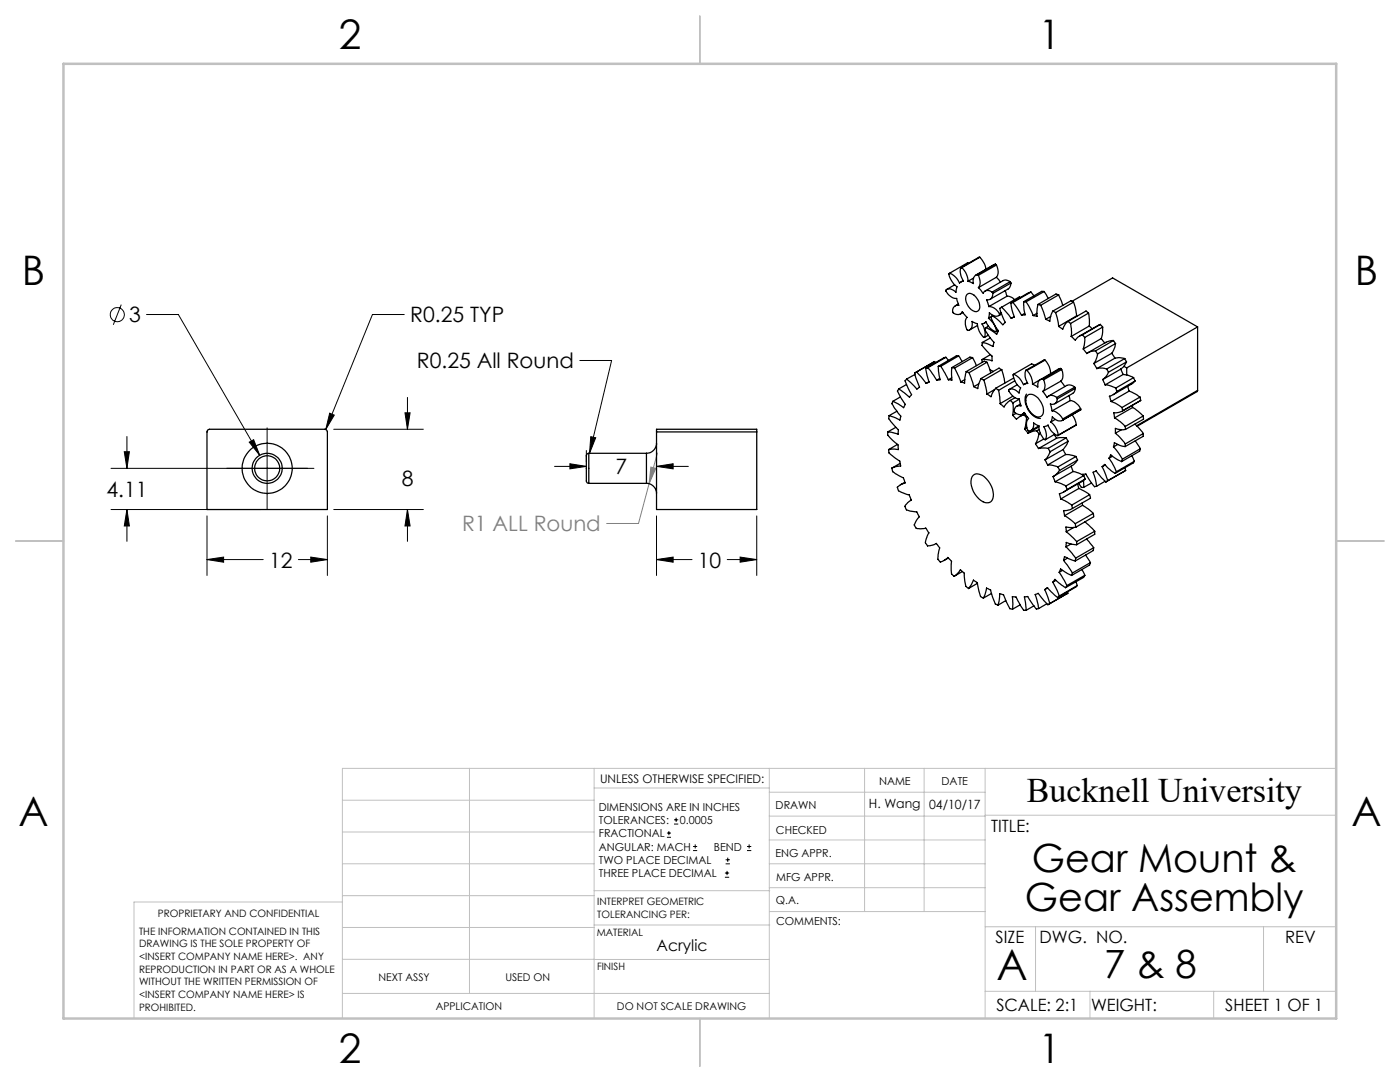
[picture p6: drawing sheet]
<svg xmlns="http://www.w3.org/2000/svg" width="279mm" height="216mm" viewBox="0 0 279 216" stroke-linecap="round" stroke-linejoin="round" font-family="sans-serif">
<g fill="none" stroke="#000" stroke-width=".2">
<path d="M24.2 60.8l-1.6 4M29.2 62.8h6.4l16.2 28M80.7 62.8h-6.4l-9.3 22.9M81.3 79.3v6.4M115.7 71.9h6.4l-4.4 18.6M22.2 93.5h40.5M24.8 90.1h1l-.5 3.4zM25.3 87.1v6.4M49.7 88.2l.9-.5 1.2 3.1zM53.3 85.4v16.1M65.8 82.4l.9 .4-1.7 2.9zM66.6 85.7h17.9"/>
<path d="M80.8 82.4h1l-.5 3.3zM110.7 93.1h6.3M113.7 92.5l3.3 .6-3.3 .5zM117 89.9v2.3M117.9 87.1l1 .2-1.2 3.2zM131 93.1l3.3-.6v1.1zM131 89.9v2.3M131 93.1h6.4M22.2 101.7h29.8M25.3 101.7l.5 3.3h-1zM25.3 101.7v6.3M41.3 111.7l3.3-.5v1z"/>
<path d="M41.3 102.9v11.9M41.3 111.7h11.2M59.5 111.7h5.8M62 111.2l3.3 .5-3.3 .5zM65.3 102.9v11.9M66.6 101.7h17.9M81.3 101.7l.5 3.3h-1zM81.3 101.7v6.3M131 111.7l3.3-.5v1zM131 111.7h7.1M131 102.9v11.9M145.1 111.7h5.9"/>
<path d="M147.7 111.2l3.3 .5-3.3 .5zM151 102.9v11.9M133.1 167.1h.8M133.1 166.2h.8M133.5 165.8v.9M134.5 164.4h.9M134.5 163.6h.9M134.9 163.2v.8M138.3 169.7h.8M138.3 168.9h.8M138.7 168.5v.8M144.7 175h.8"/>
<path d="M144.7 174.2h.8M144.8 172.4h.9M144.8 171.6h.9M145.1 173.8v.8M145.2 171.1v.9M149.1 169.7h.8M149.1 168.9h.8M149.5 168.5v.8"/>
<circle cx="23.4" cy="62.8" r="1.42"/>
</g>
<path d="M129.5 96.5l-2.1 8h-6.3M129.9 93.2l1 .3-1.4 3zM131.2 90.4l-1.7 6.1" fill="none" stroke="#808080" stroke-width=".2"/>
<g fill="none" stroke="#c0c0c0" stroke-width=".2">
<path d="M68.3 159.7h50.3M93.7 153.3v44.9M118.6 153.3v49.9M118.6 157.2h34.9M153.5 153.3v49.9M153.5 158.1h43.1M172.5 153.3v28.6M184.4 153.3v28.6M196.6 153.3v49.9M266.7 153.3h-198.4v49.9M68.3 178.7h50.3M68.3 172.4h50.3"/>
<path d="M68.3 166h50.3M68.3 180h-41.6v23.2M118.6 177.7h35M153.5 167.6h43.1M153.5 162.8h43.1M153.5 172.4h43.1M153.5 177.1h43.1M196.6 162.7h70.1M68.3 198.2h85.2M68.3 191.4l85.2 .1M68.3 185.1h50.3M118.6 184.6h35"/>
<path d="M153.6 181.9h43M196.6 197.8h70.1M196.6 184.9h70.1M206.7 184.9v12.9M217.5 197.8v5.4M242.2 197.8v5.4M252.2 184.9v12.9"/>
</g>
<path d="M139.7 3.2v9.5M3.1 107.9h9.6M266.7 107.9h9.5M139.7 203.2v9.6" fill="none" stroke="#c0c0c0" stroke-width=".25"/>
<path d="M12.7 12.7h254v190.5h-254z" fill="none" stroke="#c0c0c0" stroke-width=".5"/>
<path d="M41.3 111.7l3.3-.5v1zM62 111.2l3.3 .5-3.3 .5zM81.3 101.7l.5 3.3h-1zM80.8 82.4h1l-.5 3.3zM49.7 88.2l2.1 2.6-1.2-3.1zM24.8 90.1h1l-.5 3.4zM25.3 101.7l.5 3.3h-1zM65.8 82.4l-.8 3.3 1.7-2.9zM147.7 111.2l3.3 .5-3.3 .5zM131 111.7l3.3-.5v1zM131 93.1l3.3-.6v1.1zM113.7 92.5l3.3 .6-3.3 .5zM117.9 87.1l-.2 3.4 1.2-3.2z" fill="#000"/>
<path d="M129.9 93.2l1 .3-1.4 3z" fill="#808080"/>
<g fill="none" stroke="#000" stroke-width=".25">
<path d="M189.5 54.5l-.1 .1a2.09 2.09 0 0 0 .8 1.8l.8 .8-.2 1.1a1.37 1.37 0 0 0-2-.4v.1a2.47 2.47 0 0 0 2.1 1.5l.4 1.4a1.04 1.04 0 0 0-1 .4 1.04 1.04 0 0 0-.1 1.1 1.17 1.17 0 0 0 1.9-.2l.9 1.1a2.1 2.1 0 0 0 .2 2.6 1.3 1.3 0 0 0 .8-1.8l1.1 .5a3.3 3.3 0 0 0 1.3 2.7h.1M190.5 56.8l-1.6 .9M191.8 53.4a3.3 3.3 0 0 0 .5 2.7l-.8 .4a3.3 3.3 0 0 0-2-2M191.8 53.4h.1M191.9 53.4a3.7 3.7 0 0 1 1.3 2.7M192.2 56l-.4 .3M192.9 58.8a1.19 1.19 0 0 1 1.8 .4 2.46 2.46 0 0 1 .6 2.7 1.19 1.19 0 0 1-1.8-.4l-.5-.8a1.94 1.94 0 0 1-.1-1.9zM193.3 52.5h-.2l-3.6 2M194.3 55.5l-1.1 .6M195.1 54.8a1.32 1.32 0 0 0-.8 1.8l-1.1-.5M195.1 54.8l.2 .1M195.3 57.4l.9 1.1a1.11 1.11 0 0 1 1.8-.2"/>
<path d="M195.3 54.9a2.28 2.28 0 0 1 0 2.5M195.5 51.3a4.2 4.2 0 0 1 1.3 2.4M195.5 51.3l-3.7 2.1M195.5 51.3l-3.6 2.1M198 58.3l.2 .2M198.2 58.5a1.05 1.05 0 0 1-1.3 1.3l.4 1.4M198.6 52.7l.3 .2M198.6 52.7l-3.9 2.2M198.6 52.7l-3.5 2.1M198.9 52.9a2.23 2.23 0 0 1 0 2.4M198.9 55.3l.8 1M198.9 55.3l-3.6 2.1"/>
<path d="M198.9 52.9l-3.6 2M200.6 58l.3 1.1M200.9 59.1l.9 .2 .7 .5M200.9 59.1l-3.6 2.1M201.6 56.2l.2 .3M201.6 56.2l-.8-.3-.5 .1-3.7 2.1M201.6 56.2l-3.6 2.1M201.8 56.5l-.3 .8-.3 .3-3.6 2.1M201.8 56.5l-3.6 2M203.6 59.4l-.2-.2-3.5 2.1M205.7 58.3l.6 .7M205.7 58.3l-.4 .1-3.6 2.1"/>
<path d="M205.7 58.3l-3.6 2.1M208.4 58.2l.8 1.3M208.4 58.2l-.5-.1-3.6 2.1M208.4 58.2l-3.6 2M211.3 58.8l.8 2.1M211.3 58.8l-.6-.1-3.5 2M211.3 58.8l-3.6 2.1M179.4 77.6l-.3 .4 1.1 2a.72 .72 0 0 1 .2 1.2l-.1 .2-1-.8-1.1-.5M179.7 79.2l-1.5 .9M180.9 76.7l-1.5 .9M180.9 75.6l-.3 .4 1.3 2.7-.1 .2-.3 .4-2.1-1.7M180.9 75.6l2.1 2 .2-.1 .3-.2-1-2.9 .4-.2 1.9 2.3"/>
<path d="M182.6 74.7l-1.7 .9M184.7 73.5l.7 2.7-.6 .3M185.2 73.4l-.5 .1M185.2 73.4l1.7 2.5M185.4 76.2l-.6 .3M186.5 72.1l-.2 .2M186.5 72.1l-3.8 2.3M186.5 72.1l.2 .3M187.3 73.1l.3 2.7-.7 .1M187.3 73.1h.4M187.5 75.5l-.6 .4M187.7 73.1l1.6 2.7"/>
<path d="M188.8 71.3l.5 .6M188.8 71.3l-.5 .1-3.6 2.1M188.8 71.3l-3.6 2.1M189.9 75.4l-.6 .4M190 73.3v2.5h-.7M190 73.3l.5 .1M190.5 73.4l1.2 2.8M191.2 60.7l-.6 .3M191.3 71l.7 1.1M191.3 71h-.4l-3.6 2.1M191.3 71l-3.6 2.1M192.2 62.4l-.5 .3"/>
<path d="M192.5 75.7l-.8 .5M192.8 74.2l-.3 2.2-.8-.2M192.8 74.2l.6 .2M193.4 74.4l.9 2.8M194.1 71.4l.8 1.6M194.1 71.4l-.5-.1-3.6 2M194.1 71.4l-3.6 2M195.1 64.9l-1.6 .9M195.3 76.6l-1 .6M195.8 75.5l-.4 1-.3 1-.8-.3M195.8 75.5l.5 .3M196 71.8v.5"/>
<path d="M196 68.3v.4a2.91 2.91 0 0 0 1.2 1.6l.2 .3a1.11 1.11 0 0 1 .6 1.3v.1l-1.3-.3-.7 .1M196.3 75.8l.7 2.8M196.7 65.4l-.1 .5 1.8 2.4-.2 .8-1.1-.5-1.1-.3M196.8 64.2a3.1 3.1 0 0 0 2 2M196.8 64.2l-.8 .4a3.1 3.1 0 0 1 .5 2.7M196.8 64.3l-.3 .2M197 72.3l.7 2.1M197 72.3l-.6-.2-3.6 2.1M197 72.3l-3.6 2.1M197.2 66.9l-.7 .4M197.3 63.5a4.3 4.3 0 0 1 1.6 2.5M197.3 65.1l-.6 .3"/>
<path d="M197.3 61.2a2.49 2.49 0 0 1 2.2 1.4M197.5 73.7l.7 .5M197.6 67.5l-1.6 .8M197.7 70.8l-1.7 1M197.9 63.1l-.6 .4M198 63l-.2 .4 1 2a.72 .72 0 0 1 .2 1.1l-.1 .2-2.2-1.3M198.2 62.9l-.2 .1M198.5 77.7l-1.5 .9M198.7 77.5l-.7 1-.2 .7-.8-.6M198.7 77.5l.6 .4M198.9 66l-.1 .2M199.1 65.9l-.2 .1"/>
<path d="M199.2 65.9l-.4 .3M199.3 77.9l.3 2.6M199.5 62.6v.2M199.5 62.8a1.46 1.46 0 0 1-2.1-.4l-.1 1.1M199.8 62.4l-.3 .2M199.8 62.6l-.3 .2M199.9 61.3l-.4 .2 .1 .4 1 2.4-.3 .4-.2 .1-1-1-1.1-.8M199.9 61.3l1.9 2.2M199.9 62.7l-.6 .3M199.9 73.8l.7 2.6M199.9 73.8l-.5-.4-3.6 2.1M199.9 73.8l-3.6 2"/>
<path d="M201.6 79.9l-.8 .7-.4 .6-.8-.7M201.6 79.9l.5 .5M201.7 60.5l.7 2.8-.6 .2M202.1 60.4l-.4 .1M202.1 60.4l1.8 2.5M202.1 79.1l-2.5 1.4M202.3 74.7l-.1 .1a3.8 3.8 0 0 0 1.5 2.6l-.3 1a1.61 1.61 0 0 0-2.1-.6v.1a2.87 2.87 0 0 0 2.1 1.7l.4 1.4a.96 .96 0 0 0-1.1 .2 .96 .96 0 0 0-.2 1.1 1.24 1.24 0 0 0 1.9 0l.9 1.2a1.84 1.84 0 0 0 0 2.5 1.21 1.21 0 0 0 1-1.6l1 .6M202.3 75.4l-3.6 2.1M202.4 63.2l-.6 .3M202.5 76l-3.2 1.9M202.6 79.4l-1 .5M203 76.8l-1.6 .9"/>
<path d="M203.4 79.7l-1.3 .7M204.3 60.2v1.3l.3 1.3-.7 .1M204.3 60.2h.5M204.5 62.5l-.6 .4M204.8 73.9a2.8 2.8 0 0 0 .3 2.6l-.8 .2a4.6 4.6 0 0 0-2-2M204.8 73.9h.2M204.8 60.2l1.4 2.8M204.9 78.6a3.7 3.7 0 0 0 2.7 4.9M205 73.9a3.9 3.9 0 0 1 1.1 2.8M205 76.3l-.7 .4M205.1 78.9a2.05 2.05 0 0 1 2.7 1.4 2.26 2.26 0 0 1 0 2.8 1.75 1.75 0 0 1-2.1-.8 2.81 2.81 0 0 1-.6-3.4zM206.5 72.9l-.6-.3-3.6 2.1"/>
<path d="M206.9 62.5l-.7 .5M207.2 60.7l-.2 .9v1.5l-.8-.1M207.2 60.7l.5 .2M207.5 75.8l-1.4 .9M207.7 60.9l1 2.8M208.1 75.6a1.21 1.21 0 0 0-1 1.6l-1-.5M208.1 75.6l.2 .2M208.1 78.1l.9 1.2a1.23 1.23 0 0 1 1.9 0M208.3 75.8a2.05 2.05 0 0 1-.2 2.3M208.6 71.9a3.7 3.7 0 0 1 1.1 2.7M208.6 71.9l-.2-.1-3.6 2.1M208.6 71.9l-3.6 2"/>
<path d="M209.7 63.1l-1 .6M210.1 62.1l-.3 .6-.3 1.4-.8-.4M210.1 62.1l.6 .3M210.7 62.4l.6 2.7M210.9 79.3l.1 .3M211 79.6a1 1 0 0 1-1.4 1l.4 1.4M211.7 73.5l.2 .2M211.7 73.5l-.5 .2-3.6 2M211.7 76.1l.8 1.1M211.7 76.1l-3.6 2M211.7 73.5l-3.6 2.1M211.9 73.7a2.08 2.08 0 0 1-.2 2.4"/>
<path d="M211.9 73.7l-3.6 2.1M213.1 64.1l-.4 .5-.6 1.1-.8-.6M213.1 64.1l.5 .5M213.3 78.9l.3 1M213.6 79.9a2.74 2.74 0 0 1 2.1 1.6M213.6 79.9l-3.6 2.1M213.6 64.6l.2 .9v1.6M214 60.1l8-4.6 17 9.7M214.2 60.3l.4 1 .2 1.7M214.2 60.3l-.5-.3-3.6 2.1M214.2 60.3l-3.5 2.1M214.5 77.3l.1 .2"/>
<path d="M214.5 77.3l-.9-.5-.7 .1-3.6 2.1M214.5 77.3l-3.6 2M214.6 77.5l-.1 .6-.4 .4-3.6 2.1M214.6 77.5l-3.6 2.1M214.8 63l-3.5 2.1M214.8 63l.1 .1M216 66.8a2.29 2.29 0 0 0-1.4 1.1l-.8-.8M216 66.8l.5 .5M216.2 69.6l.7 1a2.53 2.53 0 0 1 1.7-.6M216.5 67.3l-.1 1.3-.2 1M217.2 62.5l.2 1.3v1.3M217.2 62.5l-.5-.4-3.6 2"/>
<path d="M217.2 62.5l-3.6 2.1M217.4 65.1l.6 .5M217.4 65.1l-3.6 2M218.3 72.5l.6 1.1M218.6 70l.4 .6M218.9 73.6l1.2-.2 .8 .2M219 70.6l-.3 1.3-.4 .6M219.6 64.7l.5 .6M219.6 64.7l-4.1 2.3M219.6 64.7l-3.6 2.1M219.8 67.6l.7 .9M219.8 67.6l-3.6 2"/>
<path d="M220.1 75.7l.5 1.1M220.1 65.3l-.1 1.2-.2 1.1M220.1 65.3l-3.6 2M220.6 76.8l1 .2 1.1 .4M220.9 73.6l.3 .7M221.2 74.3l-.3 .6-.8 .8M221.9 70.5l.6 1M221.9 70.5l-3.6 2M222.2 67.9l.4 .6M222.2 67.9l-1.3 .3-3.8 2.2M222.2 67.9l-3.6 2.1M222.5 71.5l.9-.1 1.1 .1"/>
<path d="M222.5 71.5l-3.6 2.1M222.6 68.5l-.1 .9-.6 1.1M222.6 68.5l-3.6 2.1M222.7 77.4l.2 .7M222.9 78.1a2.72 2.72 0 0 1-1.5 1l.4 1M223.7 73.7l.5 1M223.7 73.7l-3.6 2M224.2 74.7l1 .2 1 .5M224.2 74.7l-3.6 2.1M224.3 73.1l.6 .3M224.5 71.5l.3 .7M224.5 71.5l-3.6 2.1"/>
<path d="M224.8 72.2l-.6 1-.5 .5M224.8 72.2l-3.6 2.1M224.9 73.4v1.4M225 77.1l.4 .9M225.4 78l2.1 1.2M225.4 78l-3.6 2.1M226.2 75.4l.3 .6M226.2 75.4l-3.5 2M226.5 76l-.5 .5-3.8 2.2M226.5 76l-3.6 2.1M227.5 79.2l.1 .7M227.5 79.2l-3.6 2.1"/>
<path d="M227.6 79.9l-3.6 2.1M239 77.9l-.1 .2-12 7M239 65.2l-14.1 8.2M239 65.2v12.7M239 77.9l-12.2 7M41.5 85.8l.3-.1h23a.54 .54 0 0 1 .5 .5v15.5h-24v-15.5zM117.5 90.5h-.3a3.9 3.9 0 0 0-.2 2.4v3.2l.2 .3h.3M117.5 90.5v5.9M117.5 90.5h11.5M117.5 96.4h11.5M129 96.4a2.05 2.05 0 0 1 2 2.1M129 90.5v5.9"/>
<path d="M131 88.4a2.05 2.05 0 0 1-2 2.1M131 86.2v-.5h20v.5M131 86.2v15.5h20v-15.5M131 86.2h20M177.2 86.2v.4a3.3 3.3 0 0 0 1.5 1.7 1.17 1.17 0 0 1 .6 1.3v.1l-.8-.1-1.2 .1M177.3 89.7l.1 .2a1.18 1.18 0 0 0 .8 1.2l.8 .6a1.39 1.39 0 0 1 .7 1.2v.1l-.9 .1-.8 .3M177.4 82.9l-.1 .6 1.5 1.8a1.27 1.27 0 0 1 .4 1.3l-2-.4M178 93.4l.2 .7 1.3 .9a1.52 1.52 0 0 1 1.1 1.4l-1 .4a.65 .65 0 0 0-.3 1l1.4 .7a1.02 1.02 0 0 1 1.1 1l.1 .3M178.2 80.1l-.2 .5 1.3 1.9a.9 .9 0 0 1 .3 1.2l-2.2-.8M178.8 85.3l-1.6 .9M179 82.1l-1.6 .8M179.1 88.7l-1.8 1"/>
<path d="M179.6 92.5l-1.6 .9M180.6 96.2l-.9 .5M181.9 99.8l-.4 .2a1.5 1.5 0 0 0-.8 1.2 1.11 1.11 0 0 0 1.3 .8l.2 .1a.8 .8 0 0 1 1.1 .7l.2 .3-.5 .5a1.38 1.38 0 0 0-.4 1.4 .8 .8 0 0 0 1 .5h.5a.78 .78 0 0 1 1.1 .6l.2 .2-.3 .5a2.57 2.57 0 0 0-.3 1.6 .77 .77 0 0 0 1.2 .4l.9-.4M181.9 99.8h-.1M194.2 94.9a1.92 1.92 0 0 1 2.7 .7 4 4 0 0 1 1 4.3 1.72 1.72 0 0 1-2.6-.4 4.4 4.4 0 0 1-1.3-4.4zM202.1 80.4v2.5M202.8 82.5l-.7 .4M203.7 80.6l-.8 .5M204.4 82.8l-1 .4a.51 .51 0 0 1-.5 .4 .51 .51 0 0 1-.5-.5l-.3-.2M204.4 82.8l.5 .5M204.5 82.4l-.4 .2M204.5 85.6l.3 .3a.59 .59 0 0 0 .4 .5 .59 .59 0 0 0 .6-.2l1.1-.2"/>
<path d="M204.5 82.5l-.9 .6M204.6 82.6l-.2 .2M204.9 83.3l-.4 2.3M204.9 85.3l-.4 .3M205 83.2l-.1 .1M206.7 88.5l.6 1M206.9 86l.5 .6M207.3 85a3.4 3.4 0 0 0 1.3 2.7M207.3 85l-1.5 .9M207.3 85.2l-2.1 1.2M207.4 86.6l-.7 1.9M207.4 85.7l-.5 .3"/>
<path d="M207.6 86.4l-.2 .2M208.3 87.6l-1.6 .9M208.6 91.8l.5 1M209.1 92.8l1 .1 1 .3M209.2 84.8a3.3 3.3 0 0 0 1.9 2.1M209.2 84.8l-.9 .3a2.74 2.74 0 0 1 .3 2.6M209.2 84.8l-.1 .1M209.2 89.5h-1.9M209.2 89.5l.4 .6M209.6 90.1l-.3 .7-.7 1M209.7 84.2a4.1 4.1 0 0 1 1.5 2.6M210 82a3 3 0 0 1 2.1 1.6"/>
<path d="M210.4 86.7l.5 .8M210.5 86.6l-1.9 1.1M210.6 96.1l2.1 .9M210.6 83.7l-.9 .5M210.9 87.5l-3.6 2M211.1 93.2l.4 .7M211.2 86.8l-.1 .1M211.5 93.9l-.8 .8a.58 .58 0 0 0-.5 .4 .58 .58 0 0 0 .2 .6l.2 .4M211.7 99.6l2.2 1.2M212.1 83.6v.2M212.1 83.8a1.6 1.6 0 0 1-2.1-.6l-.3 1M212.2 89.7l.5 1"/>
<path d="M212.2 89.7l-3.6 2.1M212.7 90.7h.7l1.3 .4M212.7 90.7l-3.6 2.1M212.7 97l.3 .7M212.8 87.4l.3 .7M212.8 87.4l-1.3-.1-.6 .2M212.8 87.4l-3.6 2.1M213 97.7l-.8 .5-.8 .3 .3 1.1M213.1 88.1l-.2 .7-.7 .9M213.1 88.1l-3.5 2M213.7 93l.5 1.1M214 82.8l.5 .8 .3 1.1"/>
<path d="M214.2 94.1l1 .3 1.1 .5M214.2 94.1l-3.6 2M214.7 91.1l.4 .7M214.7 91.1l-3.6 2.1M214.8 84.7l-3.7 2.2M214.8 84.7l-3.6 2.1M215.1 91.8l-1 1-3.9 2.3M215.1 96.6l.2 .9M215.1 91.8l-3.6 2.1M215.3 96.4l.5 .9h.5M215.3 97.5l2.2 1.2M215.3 97.5l-3.6 2.1"/>
<path d="M215.7 81.5v.3M215.7 81.5l-3.6 2.1M215.7 81.8l-3.7 2.1M215.7 81.8l-3.6 2M216 94.7l.7-.1 .6 1a2.61 2.61 0 0 0 1.3 1.5l.3-.1M216.2 95.9l.1 1.4M216.3 94.9l.2 .7M216.3 94.9l-3.6 2.1M216.5 95.6l-4.2 2.5M216.5 95.6l-3.5 2.1M217.5 98.7l.1 .7-3.6 2.1M217.5 98.7l-3.6 2.1"/>
<path d="M217.8 96.4l-1.5 .9M220 93.1l.5-.4 1.2 1.2 .8 .6M220 93.1l1.1 2.8M220.6 92.8l-.6 .3M220.6 96l-1.7 1M220.7 96.2l-1.9-2.3-.5 .3h-.1l.7 2.8M221.1 95.9l-.4 .3M221.3 91.4l.4-.6 2.1 1.3M221.3 91.4l1.5 2.7M221.8 80.1l.8 .3 1.3 .9M222 91.1l-.7 .3M222.2 89.2l1.8 2.4"/>
<path d="M222.4 83.4l1.1 .7 1.1 1M222.6 86.4l2 2.2M222.8 94.1l-.3 .4M223.1 88.7l-.9 .5M223.8 85.8l-1.2 .6M223.9 81.3l.1 .7M224 91.6l-.2 .5M224 82a2.73 2.73 0 0 1-1.7 .3l.1 1.1M224.5 93.3l.1 .6M224.5 89.1l-.7-.1-1.4-.7-.2 .9M224.6 85.1v.6M224.6 88.6l-.1 .5"/>
<path d="M224.6 85.7l-.7 .1-1.3-.3v.9M224.6 93.9l-3.9 2.3M224.6 93.9l-3.5 2M225.9 90.9l.5 1.1M226 80.9v.4M226 81.3l1.1 .8 1 .9M226 81.3l-3.6 2.1M226.4 92l-.3 .4-3.6 2.1M226.4 92l-3.6 2.1M226.5 84.6l1.7 1.9M226.6 88l1 1.5M227.6 89.5l-.2 .5-3.6 2.1"/>
<path d="M227.6 89.5l-3.6 2.1M228.1 83l.1 .6-3.6 2.1M228.1 83l-3.5 2.1M228.2 86.5l-.1 .6-3.6 2M228.2 86.5l-3.6 2.1M186.8 108.4h.1M186.9 108.4l.2 .4a.93 .93 0 0 1 .2 1.3 1.99 1.99 0 0 0 .1 1.8l.2 .2 .9-.3 .7-.6 .2 .2a1.27 1.27 0 0 1 .4 1.5 2.37 2.37 0 0 0 .3 1.9l.3 .2M189.3 111.3l-.9 .5M190.4 115l.7-.6 .6-.7 .1 .1a1.39 1.39 0 0 1 .7 1.5 2.84 2.84 0 0 0 .5 1.9l.3 .2M192.1 114.1l-1.7 .9M193.3 117.4l1-1.7 .2 .2a1.28 1.28 0 0 1 .7 1.4 3.2 3.2 0 0 0 .7 1.9l.4 .1M195.1 116.4l-1.8 1"/>
<path d="M196.3 119.3l.3-.6 .3-1.4 .8 .4 .9 2.8 .6 .3M197.9 118.4l-1.6 .9M200.7 119.8l-1.5 1M208.5 117.7l.5-.4 2.1 1.9M208.5 117.7l1 2.7-.4 .3-1.9-2.3-.5 .2 .6 2.8M209.1 117.3l-.6 .4M210.1 116.2l.4-.6 2.2 1.7M210.1 116.2l1.3 2.7M210.7 115.8l-.6 .4M211.4 114.2l.3-.7 2.2 1.3M211.4 114.2l1.5 2.6M211.4 118.9l-.3 .3"/>
<path d="M212.1 113.8l-.7 .4M212.3 111.8l.1-.7 2.2 .8M212.3 111.8l1.7 2.5M212.4 102.9l2.2 1.6M212.7 109.1l2 2.3M212.8 106.1l2.1 2M212.9 116.8l-.2 .5M213 111.4l-.7 .4M213 118.1l.1 .3M213.1 118.4l-.2 .1M213.1 118.4l-3.8 2.1M213.7 108.5l-1 .6"/>
<path d="M213.9 100.8l.1 .7M214 101.5l-.6 .2-1.1 .2 .1 1M214 114.3l-.1 .5M214.3 105.2l-1.5 .9M214.6 104.5l.1 .7M214.7 111.4l-.1 .5M214.7 105.2h-2l.1 .9M214.7 116.1l.3 .7M214.9 108.1v.6M214.9 108.7l-1-.1-1.1-.4-.1 .9M215 116.8l-.3 .4-3.6 2M215 116.8l-3.6 2.1"/>
<path d="M215.9 113.6l.6 1.2M216 100.4v.4M216 100.8l2.2 1.6M216 100.8l-3.6 2.1M216.5 104.1l2 1.9M216.5 114.8l-.2 .4-3.6 2.1M216.5 114.8l-3.6 2M216.6 110.8l1 1.5M216.9 107.6l1.4 1.7M217.6 112.3l-.1 .4-3.6 2.1M217.6 112.3l-3.6 2M218.2 102.4l.1 .7-3.6 2.1"/>
<path d="M218.2 102.4l-3.6 2.1M218.3 109.3l-.1 .6-3.6 2M218.3 109.3l-3.6 2.1M218.5 106v.6l-3.6 2.1M218.5 106l-3.6 2.1M199.2 120.8l.3-2.3h.2a.88 .88 0 0 1 .9 .9l.9 2.1 .6 .1M202.1 121.6l-.1-2.5h.2a.75 .75 0 0 1 .9 .7l1.2 2h.5M203.6 120.7l-1.5 .9M206.3 120.9l-1.5 .9M207.3 121.4l-.5 .1-1.7-2.5-.7 .1 .4 2.7M208.9 120.5l-1.6 .9"/>
<circle cx="53.3" cy="93.4" r="2.99"/>
<circle cx="53.3" cy="93.4" r="2.49"/>
<circle cx="53.3" cy="93.5" r="5"/>
</g>
<text font-size="8.5" x="198.9" y="195.5">A</text>
<g font-size="8.1">
<text x="67.6" y="9.7">2</text>
<text x="207.3" y="9.7">1</text>
<text x="4.4" y="57">B</text>
<text x="270.4" y="57">B</text>
<text x="3.7" y="164.9">A</text>
<text x="269.7" y="164.9">A</text>
<text x="67.6" y="212.2">2</text>
<text x="207.3" y="212.2">1</text>
</g>
<g font-size="7.8">
<text x="205.9" y="174">Gear Mount &amp;</text>
<text x="204.6" y="181.7">Gear Assembly</text>
<text x="220.4" y="195.2">7 &amp; 8</text>
</g>
<text font-size="6.9" x="204.9" y="160.1">Bucknell University</text>
<g font-size="4.2">
<text x="25.8" y="64.3">3</text>
<text x="81.9" y="64.3">R0.25 TYP</text>
<text x="83.2" y="73.5">R0.25 All Round</text>
<text x="122.9" y="94.6">7</text>
<text x="21.2" y="99.2">4.11</text>
<text x="80.2" y="96.9">8</text>
<text x="53.7" y="113.2">12</text>
<text x="139.3" y="113.3">10</text>
</g>
<text font-size="4.2" fill="#808080" x="92.2" y="106">R1 ALL Round</text>
<g font-size="3.4">
<text x="197.8" y="166">TITLE:</text>
<text x="198.7" y="188.1">SIZE</text>
<text x="207.5" y="188.1">DWG. NO.</text>
<text x="256.5" y="188.2">REV</text>
<text x="198.8" y="201.7">SCALE: 2:1</text>
<text x="217.7" y="201.8">WEIGHT:</text>
<text x="244.5" y="201.7">SHEET 1 OF 1</text>
</g>
<text font-size="3.2" x="131" y="189.8">Acrylic</text>
<g font-size="2.5">
<text x="173.4" y="161.3">H. Wang</text>
<text x="185.4" y="161.4">04/10/17</text>
</g>
<text font-size="2.4" x="119.8" y="156.2">UNLESS OTHERWISE SPECIFIED:</text>
<g font-size="2.2">
<text x="119.5" y="161.8">DIMENSIONS ARE IN INCHES</text>
<text x="154.8" y="161.4">DRAWN</text>
<text x="175.4" y="156.6">NAME</text>
<text x="187.9" y="156.7">DATE</text>
<text x="119.5" y="167.1">FRACTIONAL</text>
<text x="119.5" y="164.4">TOLERANCES:</text>
<text x="135.7" y="164.4">0.0005</text>
<text x="154.9" y="166.3">CHECKED</text>
<text x="119.5" y="169.7">ANGULAR: MACH</text>
<text x="119.5" y="172.4">TWO PLACE DECIMAL</text>
<text x="142.5" y="169.7">BEND</text>
<text x="154.8" y="171">ENG APPR.</text>
<text x="119.5" y="175">THREE PLACE DECIMAL</text>
<text x="154.9" y="175.7">MFG APPR.</text>
<text x="154.9" y="180.4">Q.A.</text>
<text x="154.9" y="184.6">COMMENTS:</text>
</g>
<g font-size="2.1">
<text x="75.5" y="195.7">NEXT ASSY</text>
<text x="100.9" y="195.7">USED ON</text>
<text x="86.9" y="201.5">APPLICATION</text>
<text x="123.1" y="201.6">DO NOT SCALE DRAWING</text>
</g>
<g font-size="2">
<text x="31.5" y="182.9">PROPRIETARY AND CONFIDENTIAL</text>
<text x="119.2" y="180.6">INTERPRET GEOMETRIC</text>
<text x="119.2" y="183.1">TOLERANCING PER:</text>
<text x="27.8" y="186.5">THE INFORMATION CONTAINED IN THIS</text>
<text x="27.8" y="189">DRAWING IS THE SOLE PROPERTY OF</text>
<text x="27.8" y="191.6">&lt;INSERT COMPANY NAME HERE&gt;. ANY</text>
<text x="119.1" y="186.7">MATERIAL</text>
<text x="27.8" y="194.1">REPRODUCTION IN PART OR AS A WHOLE</text>
<text x="27.8" y="196.6">WITHOUT THE WRITTEN PERMISSION OF</text>
<text x="119.1" y="193.5">FINISH</text>
<text x="27.8" y="199.1">&lt;INSERT COMPANY NAME HERE&gt; IS</text>
<text x="27.8" y="201.7">PROHIBITED.</text>
</g>
</svg>
